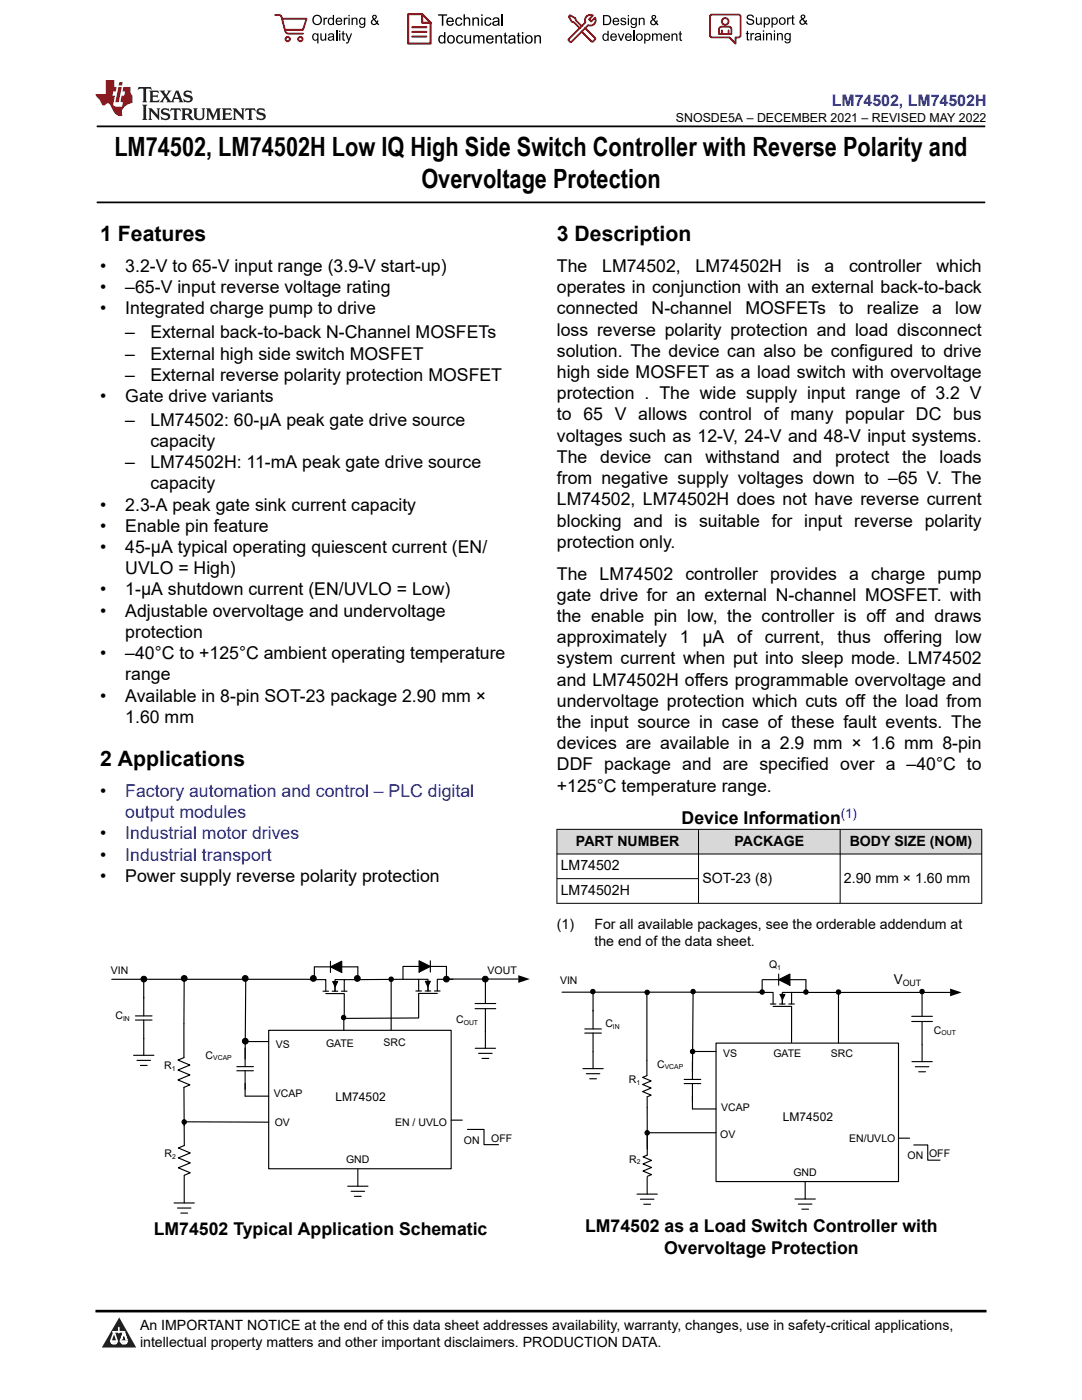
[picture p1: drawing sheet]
<svg xmlns="http://www.w3.org/2000/svg" width="216mm" height="279mm" viewBox="0 0 216 279" stroke-linecap="round" stroke-linejoin="round" font-family="sans-serif">
<path d="M19.3 25.2h177.3M19.3 40.4h177.3" fill="none" stroke="#000" stroke-width=".35"/>
<g fill="#d8d8d8">
<path d="M111.1 165.5h84.8v4.9h-84.8z" fill-rule="evenodd"/>
<path d="M111.2 165.6h28.1v4.8h-28.1z" fill-rule="evenodd"/>
<path d="M139.4 165.6h28.2v4.8h-28.2z" fill-rule="evenodd"/>
<path d="M167.7 165.6h28.1v4.8h-28.1z" fill-rule="evenodd"/>
</g>
<path d="M111.1 165.5h84.9M111.1 170.4h84.9M111.1 175.4h28.3M111.1 165.5v14.8M139.4 165.5v14.8M167.6 165.5v14.8M195.9 165.5v14.8M196 180.3h-84.9" fill="none" stroke="#000" stroke-width=".2"/>
<path d="M53.6 205.6h36.4v27.7h-36.4z" fill-rule="evenodd" fill="#fff"/>
<g fill="none" stroke="#000" stroke-width=".22">
<path d="M28.7 195.5v7.2M36.8 195.1l-.1 16-1.2 .5 2.4 1-2.4 .9 2.4 1-2.4 1 2.4 1-1.2 .5 .1 11.6-1.2 .5 2.4 1-2.4 1 2.4 1-2.4 1 2.4 1-1.2 .5v5.5M49 195.5l-.1 15.8M61.9 195.5h3.1v2.3M62.7 193v2.4h-40.4M62.7 193h8.7v2.4M64.4 197.8h1.2M65 198.3h3.7v4.8M65.9 193l2.3-1.2v2.3zM65.9 191.8v2.3M66.3 197.8h1.1M66.4 195.9h1l-.5 1z"/>
<path d="M68.1 197.8h1.1M68.7 195.5h-1.9v2.3v-1.9M71.8 195.5h-3.1v2.3M78.1 195.5v10.1M80.4 192.9h8.7v2.4M80.4 195.4l-8.8 .1M80.4 193v2.4M80.4 195.4h3.1v2.4M83 197.8h1.1M83.5 195.4h1.9v2.4v-2M83.6 191.8l2.3 1.1-2.3 1.1zM84.8 197.8h1.2"/>
<path d="M84.9 195.8h1l-.5 1.1zM85.9 191.8v2.2M86.7 197.8h1.1M87.3 198.3h-3.8v4.8M89.2 195.4h14.2M90.4 195.4h-3.1v2.4M96.9 195.6v4.7M26.7 210.6h4M27 203.6h3.3M27 202.7h3.3M27.3 211.6h2.7M28 212.6h1.4"/>
<path d="M28.7 203.6v7M47.3 213.7h3.3M47.3 212.9h3.3M48.9 216.2v2.6M48.9 209.1v3.8M48.9 213.7v3.7M48.9 218.8h4.7M48.9 207.9h4.7M53.6 205.6h36.4v27.7h-36.4zM68.6 203.2v2.5M83.5 203.2h-14.9M94.8 201.3h4.1"/>
<path d="M94.8 200.3h4.1M94.8 209.2h4.1M95.5 210.2h2.7M96.2 211.2h1.3M96.9 201.3v7.9M36.8 224.3v.4M37.2 223.9l16.4 .1M69.4 236.7h4M70.1 237.7h2.7M70.7 238.8h1.4M71.4 233.4v3.3M90 223.6h2.2"/>
<path d="M93.3 225.4h3.3v3h2.9M34.7 240.1h4.1M35.4 241.1h2.7M36.1 242.1h1.3"/>
<circle cx="78" cy="195.4" r=".44"/>
<circle cx="68.6" cy="203.1" r=".44"/>
<circle cx="36.8" cy="223.9" r=".44"/>
</g>
<g fill="#000">
<path d="M66.4 195.9h1l-.5 1zM65.9 193l2.3-1.2v2.3zM83.6 191.8l2.3 1.1-2.3 1.1zM84.9 195.8h1l-.5 1.1zM103.4 194.6l2.3 .8-2.3 .8z"/>
<circle cx="28.7" cy="195.4" r=".57"/>
<circle cx="36.8" cy="195.3" r=".57"/>
<circle cx="48.9" cy="195.3" r=".57"/>
<circle cx="62.5" cy="195.3" r=".57"/>
<circle cx="71.3" cy="195.3" r=".57"/>
<circle cx="78" cy="195.4" r=".44"/>
<circle cx="89.1" cy="195.4" r=".57"/>
<circle cx="96.8" cy="195.4" r=".57"/>
<circle cx="48.9" cy="207.8" r=".57"/>
<circle cx="68.6" cy="203.1" r=".44"/>
<circle cx="36.8" cy="223.9" r=".44"/>
</g>
<g fill="none" stroke="#000" stroke-width=".2">
<circle cx="28.7" cy="195.4" r=".57"/>
<circle cx="36.8" cy="195.3" r=".57"/>
<circle cx="48.9" cy="195.3" r=".57"/>
<circle cx="62.5" cy="195.3" r=".57"/>
<circle cx="71.3" cy="195.3" r=".57"/>
<circle cx="89.1" cy="195.4" r=".57"/>
<circle cx="96.8" cy="195.4" r=".57"/>
<circle cx="48.9" cy="207.8" r=".57"/>
</g>
<path d="M142.9 208.2h36.4v27.6h-36.4z" fill-rule="evenodd" fill="#fff"/>
<g fill="none" stroke="#000" stroke-width=".22">
<path d="M118.3 198.2v7.1M129.1 198.5v16.2l-.9 .3 1.7 .7-1.7 .7 1.7 .7-1.7 .8 1.7 .7-.8 .3M138.3 198l-.1 15.9M151.2 198.1h3.1v2.3M152.1 195.6v2.4h-39.9M152.2 195.5h8.6M155.4 195.5l2.2-1.1v2.2zM155.4 194.4v2.2M155.6 198.5h1l-.5 1zM158 198.1h-1.9v2.3v-1.9M160.8 195.6v2.5M160.9 198.1h28.7"/>
<path d="M161 198.1h-3v2.3M167.3 198.1v10M184 198.2v4.6M116.3 213.3h4.1M116.7 206.2h3.3M116.7 205.3h3.3M117 214.3h2.7M117.7 215.3h1.3M118.3 206.2v7.1M129.1 219.1l.1 10.2M136.5 216.2h3.3M136.5 215.4h3.3"/>
<path d="M138.2 211.7v3.7M138.2 216.3v5h4.7M138.5 209.8h4.4M142.9 208.2h36.4v27.6h-36.4zM153.7 200.4h1.1M154.3 200.8h3.7v4.9M155.6 200.4h1.1M157.4 200.4h1.1M157.9 205.6v2.5M181.9 203.9h4.1M181.9 202.8h4.1M182 211.9h4"/>
<path d="M182.6 212.9h2.7M183.3 213.9h1.4M184 203.9v8M127.1 238.3h4.1M127.8 239.3h2.7M129.1 234.9v3.4M129.1 226.5l.1 4-.9 .4 1.7 .7-1.7 .7 1.7 .7-1.7 .7 1.7 .7-.8 .4M129.6 226.1h13.3M158.6 239.3h4.1M160.7 235.9v3.4M179.3 227.1h2.2M182.3 228.5h2.8v3h2.5"/>
<path d="M128.5 240.3h1.3M159.3 240.3h2.7M160 241.3h1.3"/>
<circle cx="118.3" cy="197.9" r=".44"/>
<circle cx="129.1" cy="198" r=".44"/>
<circle cx="138.3" cy="197.9" r=".44"/>
<circle cx="152.1" cy="198" r=".44"/>
<circle cx="160.8" cy="198" r=".44"/>
<circle cx="167.3" cy="198" r=".44"/>
<circle cx="184" cy="197.9" r=".44"/>
<circle cx="138.2" cy="209.9" r=".44"/>
<circle cx="129.1" cy="226.1" r=".44"/>
</g>
<g fill="#000">
<path d="M155.6 198.5h1l-.5 1zM155.4 195.5l2.2-1.1v2.2zM189.6 197.3l2.3 .8-2.3 .7z"/>
<circle cx="118.3" cy="197.9" r=".44"/>
<circle cx="129.1" cy="198" r=".44"/>
<circle cx="138.3" cy="197.9" r=".44"/>
<circle cx="152.1" cy="198" r=".44"/>
<circle cx="160.8" cy="198" r=".44"/>
<circle cx="167.3" cy="198" r=".44"/>
<circle cx="184" cy="197.9" r=".44"/>
<circle cx="138.2" cy="209.9" r=".44"/>
<circle cx="129.1" cy="226.1" r=".44"/>
</g>
<path d="M0 0h215.9v23.8h-215.9z" fill-rule="evenodd" fill="#fff"/>
<path d="M27.7 17.4l-.2 .6 .5-.3h.6v.1v2.2l-.2 .4h1l-.2-.4v-2.2v-.1h.5l.5 .3-.1-.6zM29.8 18.1l.2 .4v1.5l-.2 .4h1.9l.1-.6a1.08 1.08 0 0 1-1.3 .2v-.7h.6l.4 .2v-.6l-.4 .2h-.6v-.6l.2-.1a1 1 0 0 1 1 .2l-.1-.5zM31.8 18.1l1 1.1-1 1.2h.9l-.2-.2 .4-.7 .5 .7-.2 .2h1.6l-.2-.2 .1-.4h1l.1 .4-.1 .2h.9l-.2-.3-.8-2h-.5l-1 2.2-.8-1.1 .9-1.1h-.8l.2 .2-.5 .7-.3-.7 .1-.2zM35.2 18.5l.4 1h-.8zM36.8 18.2a.65 .65 0 0 0-.2 .7 .65 .65 0 0 0 .6 .5l.7 .2 .1 .2a.79 .79 0 0 1-.7 .4 .79 .79 0 0 1-.7-.5l.1 .7 .2-.1a.93 .93 0 0 0 1.1 .1 .93 .93 0 0 0 .4-1 1.46 1.46 0 0 0-1.2-.6l-.1-.3a1.09 1.09 0 0 1 1.2 .2l-.2-.6-.1 .1-.6-.2zM28.4 20.9l.2 .4v2.3l-.2 .3h1l-.2-.3v-2.3l.2-.4zM29.6 21.6l.2 .4v1.6l-.2 .3h.8l-.3-.3v-1.4l1.7 1.8v-2l.2-.4h-.8l.2 .2 .1 1.1-1.2-1.3zM32.3 21.8a.65 .65 0 0 0-.2 .7 .65 .65 0 0 0 .7 .4l.6 .2 .1 .2a.79 .79 0 0 1-.7 .4 .79 .79 0 0 1-.7-.5l.1 .7 .2-.1a.93 .93 0 0 0 1.1 .1 .93 .93 0 0 0 .4-.9 1.46 1.46 0 0 0-1.2-.6l-.1-.4a1.09 1.09 0 0 1 1.2 .2l-.2-.6-.1 .1-.6-.1zM34.1 21.6l-.1 .7a.63 .63 0 0 1 .7-.4l.1 1.7-.3 .3h1l-.2-.3v-1.7a.66 .66 0 0 1 .8 .4l-.1-.7zM36.2 21.6l.2 .4v1.6l-.2 .3h.9l-.2-.2v-.7h.5l.1 .2a.79 .79 0 0 0 1.2 .6l-1-.9a.61 .61 0 0 0 .6-.6 .61 .61 0 0 0-.5-.6zM36.9 21.9h.2a.47 .47 0 0 1 .5 .1 .47 .47 0 0 1 .1 .5l-.2 .2h-.6zM38.5 21.6l.2 .2a2.27 2.27 0 0 0 .4 2 1.04 1.04 0 0 0 1.7-.7v-1.3l.2-.2h-.8l.2 .4v1.1a.6 .6 0 0 1-.6 .6 .6 .6 0 0 1-.6-.6v-1.1l.3-.4zM41.1 21.6l.2 .4v1.6l-.2 .3h.7l-.2-.3v-1.5l.9 1.9 .8-1.9v1.5l-.2 .3h1l-.3-.3v-1.6l.3-.4h-.8l-.7 1.5-.7-1.5zM44.3 21.6l.2 .4v1.6l-.2 .3h1.9l.1-.5a1.09 1.09 0 0 1-1.3 .1v-.6h.6l.4 .1v-.6l-.4 .2h-.6v-.6l.2-.1a1.01 1.01 0 0 1 1 .3l-.1-.6zM46.4 21.6l.3 .4v1.6l-.3 .3h.8l-.2-.3v-1.4l1.6 1.8v-2l.2-.4h-.7l.2 .2v1.1l-1.2-1.3zM49 21.6l-.1 .7a.63 .63 0 0 1 .8-.4v1.7l-.3 .3h1l-.2-.3v-1.7a.66 .66 0 0 1 .8 .4l-.1-.7zM51.4 21.8a.65 .65 0 0 0-.2 .7 .65 .65 0 0 0 .6 .4l.6 .2 .2 .2a.79 .79 0 0 1-.8 .4 .79 .79 0 0 1-.6-.5l.1 .7 .2-.1a.93 .93 0 0 0 1 .1 .93 .93 0 0 0 .5-.9 1.46 1.46 0 0 0-1.3-.6l-.1-.4a1.09 1.09 0 0 1 1.3 .2l-.2-.6-.2 .1-.5-.1z" fill="#231f20"/>
<path d="M21.1 16v2.8h-2.1l.1 .3 .9 1a.95 .95 0 0 0 .9 .9 .59 .59 0 0 1 .6-.4 .59 .59 0 0 1 .5 .4l.4 .8a1.59 1.59 0 0 0 2.1 1.3 1.61 1.61 0 0 1 1-2.2l1-.4-.1-1.5a1.59 1.59 0 0 1-.4-1.6h-1.4l-.2 .9h.5l-.1 .8h-.5l-.2 1v.2l.4 .1-.2 .9h-.6a.73 .73 0 0 1-1.1-.7l.3-1.5h-.5l.2-.8h.5l.2-.9h-.5v-1.4zM23.6 17.4l-.6 3h.7l.6-3zM23.8 16.4l-.1 .7h.7l.1-.7z" fill="#ed1c24"/>
<g fill="#000">
<path d="M62.3 4a1 1 0 0 1 2 0 1 1 0 0 1-2 0zM62.8 3.4a.78 .78 0 0 0-.1 1.1 .78 .78 0 0 0 1.1 .1 .78 .78 0 0 0 .1-1.1 .78 .78 0 0 0-1.1-.1z" fill-rule="evenodd"/>
<path d="M62.5 6.8l.4-.2 .4 .3v-.2h.2v2h-.2v-.7a.68 .68 0 0 1-.9-.1 .68 .68 0 0 1 0-.9zM62.6 7a.51 .51 0 0 0-.1 .6 .51 .51 0 0 0 .7 .2 .51 .51 0 0 0 .1-.7 .51 .51 0 0 0-.7-.1z" fill-rule="evenodd"/>
<path d="M64.5 3.5h.3v.3l.1-.3h.3l.1 .1-.1 .2a.32 .32 0 0 0-.3 0 .32 .32 0 0 0-.1 .4v.8h-.3z" fill-rule="evenodd"/>
<path d="M63.9 6.7h.3v.8a.36 .36 0 0 0 .3 .4 .36 .36 0 0 0 .4-.5v-.7h.2v1.4h-.2v-.2a.51 .51 0 0 1-.6 .2 .51 .51 0 0 1-.4-.5z" fill-rule="evenodd"/>
<path d="M65.6 3.7l.4-.2 .4 .2v-.7h.3v2h-.3v-.2a.7 .7 0 0 1-1-.1 .7 .7 0 0 1 .2-1zM65.8 3.8a.51 .51 0 0 0-.1 .7 .51 .51 0 0 0 .6 .2 .51 .51 0 0 0 .1-.7 .51 .51 0 0 0-.6-.2z" fill-rule="evenodd"/>
<path d="M65.6 6.8a.66 .66 0 0 1 .8-.1 .66 .66 0 0 1 .3 .8v.6h-.2l-.1-.2a.52 .52 0 0 1-.7 .2 .52 .52 0 0 1-.2-.6l.3-.2a.42 .42 0 0 0 .6-.3l-.3-.2-.3 .1-.1 .2h-.3zM65.7 7.6a.35 .35 0 0 0 .3 .4 .35 .35 0 0 0 .4-.4v-.2z" fill-rule="evenodd"/>
<path d="M67.7 6.1h.2v.3h-.2zM67.7 6.7h.2v1.4h-.2z" fill-rule="evenodd"/>
<path d="M67.1 3.7a.68 .68 0 0 1 .9-.1 .68 .68 0 0 1 .3 .7h-1.1a.42 .42 0 0 0 .3 .5 .42 .42 0 0 0 .5-.3h.3a.73 .73 0 0 1-1.1 .4 .73 .73 0 0 1-.1-1.2zM67.4 3.8l-.2 .3h.8l-.2-.4z" fill-rule="evenodd"/>
<path d="M68.6 3.5h.2v.3l.2-.3h.3l.1 .1-.1 .2a.32 .32 0 0 0-.4 0 .32 .32 0 0 0-.1 .4v.8h-.2z" fill-rule="evenodd"/>
<path d="M68.3 6.3l.3-.1v.5h.2v.1h-.2v.9l.3 .4a.36 .36 0 0 1-.4 0 .36 .36 0 0 1-.2-.4v-.9h-.1v-.1h.1z" fill-rule="evenodd"/>
<path d="M68.9 6.7h.3l.4 1.1 .4-1.1h.3l-.6 1.4a.51 .51 0 0 1-.6 .6l-.1-.3h.3l.2-.3z" fill-rule="evenodd"/>
<path d="M69.5 3h.3v.3h-.3zM69.5 3.5h.3v1.5h-.3z" fill-rule="evenodd"/>
<path d="M70.2 3.5h.2v.2a.52 .52 0 0 1 .6-.2 .52 .52 0 0 1 .3 .6v.9h-.2v-.9a.34 .34 0 0 0-.3-.4 .34 .34 0 0 0-.4 .3v1h-.2z" fill-rule="evenodd"/>
<path d="M71.8 3.7l.4-.2 .5 .2v-.2h.2v1.3a.64 .64 0 0 1-.5 .8 .64 .64 0 0 1-.7-.5h.2a.41 .41 0 0 0 .5 .2 .41 .41 0 0 0 .2-.5 .69 .69 0 0 1-.9-.1 .69 .69 0 0 1 .1-1zM72 3.8a.5 .5 0 0 0-.1 .7 .5 .5 0 0 0 .7 .1 .5 .5 0 0 0 .1-.6 .5 .5 0 0 0-.7-.2z" fill-rule="evenodd"/>
<path d="M74.4 3.1a.47 .47 0 0 1 .7 .1 .47 .47 0 0 1-.3 .7l.4 .4 .1-.3 .2 .1-.1 .4 .3 .3-.2 .2-.3-.3a.63 .63 0 0 1-1 .1 .63 .63 0 0 1 .3-1l-.3-.4zM74.5 3.4a.27 .27 0 0 0 .5 0 .27 .27 0 0 0-.5 0zM74.4 4.1a.4 .4 0 0 0 0 .6 .4 .4 0 0 0 .6-.1l-.4-.6z" fill-rule="evenodd"/>
<path d="M87.4 2.9h1.8v.2h-.7v2h-.3v-2h-.8z" fill-rule="evenodd"/>
<path d="M87.6 7.2l.5-.2 .5 .2v-.8h.3v2.3h-.3v-.2a.76 .76 0 0 1-1-.1 .76 .76 0 0 1-.1-1zM87.9 7.4a.58 .58 0 0 0-.2 .7 .58 .58 0 0 0 .8 .2 .58 .58 0 0 0 .1-.7 .58 .58 0 0 0-.7-.2z" fill-rule="evenodd"/>
<path d="M89.5 7.2a.81 .81 0 0 1 1.1 .1 .81 .81 0 0 1-.2 1.2 .81 .81 0 0 1-1.1-.2l-.1-.7zM89.6 7.4a.57 .57 0 0 0 0 .8 .57 .57 0 0 0 .8 0 .57 .57 0 0 0 0-.7 .57 .57 0 0 0-.8-.1z" fill-rule="evenodd"/>
<path d="M89.3 3.7a.77 .77 0 0 1 .9-.2 .77 .77 0 0 1 .4 .9h-1.3a.48 .48 0 0 0 .4 .5 .48 .48 0 0 0 .6-.3h.3a.83 .83 0 0 1-1.3 .4 .83 .83 0 0 1 0-1.3zM89.5 3.8l-.2 .4h1l-.3-.5z" fill-rule="evenodd"/>
<path d="M91 3.7a.7 .7 0 0 1 1.2 .3h-.2a.45 .45 0 0 0-.6-.3 .45 .45 0 0 0-.3 .6 .45 .45 0 0 0 .3 .6 .45 .45 0 0 0 .6-.4l.3 .1a.76 .76 0 0 1-1.1 .5 .76 .76 0 0 1-.3-1.1z" fill-rule="evenodd"/>
<path d="M91.2 7.2a.7 .7 0 0 1 1.2 .3l-.3 .1a.45 .45 0 0 0-.5-.4 .45 .45 0 0 0-.3 .7 .45 .45 0 0 0 .3 .6 .45 .45 0 0 0 .6-.4h.2a.76 .76 0 0 1-1 .5 .76 .76 0 0 1-.4-1.1z" fill-rule="evenodd"/>
<path d="M92.5 2.9h.3v.8a.59 .59 0 0 1 .7-.2 .59 .59 0 0 1 .3 .6v1h-.2v-1a.4 .4 0 0 0-.5-.4 .4 .4 0 0 0-.3 .5v.9h-.3z" fill-rule="evenodd"/>
<path d="M92.7 7h.2v.9a.41 .41 0 0 0 .5 .6 .41 .41 0 0 0 .3-.6v-.9h.3v1.7h-.3v-.3a.58 .58 0 0 1-.7 .3 .58 .58 0 0 1-.3-.7z" fill-rule="evenodd"/>
<path d="M94.3 3.5h.2v.2a.59 .59 0 0 1 .7-.2 .59 .59 0 0 1 .4 .6v1h-.3v-1a.41 .41 0 0 0-.4-.4 .41 .41 0 0 0-.4 .5v.9h-.2z" fill-rule="evenodd"/>
<path d="M94.4 7h.3v.3a.56 .56 0 0 1 1 0 .54 .54 0 0 1 .6-.3 .54 .54 0 0 1 .4 .5v1.2h-.3v-1.1a.34 .34 0 0 0-.3-.4 .34 .34 0 0 0-.4 .3v1.2h-.3v-1.1a.38 .38 0 0 0-.5-.3 .38 .38 0 0 0-.2 .5v.9h-.3z" fill-rule="evenodd"/>
<path d="M96 2.9h.3v.3h-.3zM96 3.5h.3v1.6h-.3z" fill-rule="evenodd"/>
<path d="M96.8 3.7a.7 .7 0 0 1 1.3 .3h-.3a.45 .45 0 0 0-.6-.3 .45 .45 0 0 0-.3 .6 .45 .45 0 0 0 .3 .6 .45 .45 0 0 0 .6-.4l.3 .1a.76 .76 0 0 1-1.1 .5 .76 .76 0 0 1-.3-1.1z" fill-rule="evenodd"/>
<path d="M97.2 7.2a.77 .77 0 0 1 .9-.1 .77 .77 0 0 1 .4 .8h-1.2a.48 .48 0 0 0 .3 .6 .48 .48 0 0 0 .6-.4l.3 .1a.83 .83 0 0 1-1.3 .3 .83 .83 0 0 1 0-1.3zM97.4 7.4l-.1 .3h.9l-.2-.4z" fill-rule="evenodd"/>
<path d="M98.8 7h.3v.3a.59 .59 0 0 1 .7-.3 .59 .59 0 0 1 .4 .7v1h-.3v-1a.41 .41 0 0 0-.5-.5 .41 .41 0 0 0-.3 .6v.9h-.3z" fill-rule="evenodd"/>
<path d="M98.4 3.7a.74 .74 0 0 1 1-.2 .74 .74 0 0 1 .3 .9v.7h-.3v-.2a.59 .59 0 0 1-.8 .3 .59 .59 0 0 1-.3-.8l1.1-.3a.42 .42 0 0 0-.4-.4 .42 .42 0 0 0-.5 .3h-.2zM98.6 4.5a.36 .36 0 0 0 .2 .5 .36 .36 0 0 0 .5-.2l.1-.5z" fill-rule="evenodd"/>
<path d="M100.7 6.6l.2-.1v.5h.3v.2h-.3v1l.1 .2h.2l.1 .3a.41 .41 0 0 1-.5-.1 .41 .41 0 0 1-.1-.4v-1h-.2v-.2h.2z" fill-rule="evenodd"/>
<path d="M101.6 7.2a.74 .74 0 0 1 .9-.2 .74 .74 0 0 1 .3 1l.1 .7h-.3v-.2a.59 .59 0 0 1-.8 .2 .59 .59 0 0 1-.3-.8l1-.3a.42 .42 0 0 0-.3-.4 .42 .42 0 0 0-.5 .3h-.3zM101.8 8.1a.36 .36 0 0 0 .1 .5 .36 .36 0 0 0 .5-.3l.2-.4z" fill-rule="evenodd"/>
<path d="M103.3 6.6l.3-.1v.5h.3v.2h-.3v1l.1 .2h.2v.3a.41 .41 0 0 1-.5-.1 .41 .41 0 0 1-.1-.4v-1h-.2v-.2h.2z" fill-rule="evenodd"/>
<path d="M104.1 6.4h.3v.3h-.3zM104.1 7h.3v1.7h-.3z" fill-rule="evenodd"/>
<path d="M105 7.2a.81 .81 0 0 1 1.1 .1 .81 .81 0 0 1-.1 1.2 .81 .81 0 0 1-1.2-.2v-.7zM105.2 7.4a.57 .57 0 0 0-.1 .8 .57 .57 0 0 0 .8 0 .57 .57 0 0 0 0-.7 .57 .57 0 0 0-.7-.1z" fill-rule="evenodd"/>
<path d="M106.6 7h.3v.3a.59 .59 0 0 1 .7-.3 .59 .59 0 0 1 .4 .7v1h-.3v-1a.41 .41 0 0 0-.5-.5 .41 .41 0 0 0-.3 .6v.9h-.3z" fill-rule="evenodd"/>
<path d="M120.3 3h.7a1 1 0 0 1 1 1 1 1 0 0 1-1 1h-.7zM120.6 3.2v1.6h.4a.77 .77 0 0 0 .7-.8 .77 .77 0 0 0-.7-.8z" fill-rule="evenodd"/>
<path d="M120.4 6.9l.4-.2 .4 .2v-.8h.3v2h-.3v-.1a.7 .7 0 0 1-.9-.2 .7 .7 0 0 1 .1-.9zM120.6 7a.51 .51 0 0 0-.1 .7 .51 .51 0 0 0 .6 .1 .51 .51 0 0 0 .1-.6 .51 .51 0 0 0-.6-.2z" fill-rule="evenodd"/>
<path d="M122 6.9a.68 .68 0 0 1 .8-.2 .68 .68 0 0 1 .3 .8h-1.1a.42 .42 0 0 0 .3 .5 .42 .42 0 0 0 .5-.3h.3a.73 .73 0 0 1-1.1 .3 .73 .73 0 0 1 0-1.1zM122.2 7l-.2 .3h.8l-.2-.4z" fill-rule="evenodd"/>
<path d="M122.4 3.7a.68 .68 0 0 1 .8-.1 .68 .68 0 0 1 .4 .8h-1.1a.42 .42 0 0 0 .3 .4 .42 .42 0 0 0 .5-.3l.3 .1a.73 .73 0 0 1-1.2 .3 .73 .73 0 0 1 0-1.2zM122.6 3.8l-.1 .3h.8l-.2-.3z" fill-rule="evenodd"/>
<path d="M123.9 3.7l.1-.1a.62 .62 0 0 1 .9 .3l-.2 .1a.29 .29 0 0 0-.3-.3 .29 .29 0 0 0-.3 .3l.1 .1a.58 .58 0 0 1 .6 .1 .58 .58 0 0 1 .1 .6 .67 .67 0 0 1-1.1-.2l.2-.1a.33 .33 0 0 0 .4 .4 .33 .33 0 0 0 .3-.4 .71 .71 0 0 1-.9-.6z" fill-rule="evenodd"/>
<path d="M123.3 6.7h.2l.4 1.2 .4-1.2h.3l-.6 1.4h-.2z" fill-rule="evenodd"/>
<path d="M125.3 3h.2v.3h-.2zM125.3 3.6h.2v1.4h-.2z" fill-rule="evenodd"/>
<path d="M124.9 6.9a.68 .68 0 0 1 .8-.2 .68 .68 0 0 1 .4 .8h-1.1a.42 .42 0 0 0 .3 .5 .42 .42 0 0 0 .5-.3h.3a.73 .73 0 0 1-1.2 .3 .73 .73 0 0 1 0-1.1zM125.1 7l-.1 .3h.8l-.2-.4z" fill-rule="evenodd"/>
<path d="M126 3.7l.4-.2 .4 .2v-.1h.3v1.2a.64 .64 0 0 1-.5 .8 .64 .64 0 0 1-.8-.5l.3 .1a.41 .41 0 0 0 .5 .2 .41 .41 0 0 0 .2-.6 .69 .69 0 0 1-.9-.1 .69 .69 0 0 1 .1-1zM126.2 3.9a.5 .5 0 0 0-.1 .6 .5 .5 0 0 0 .6 .2 .5 .5 0 0 0 .2-.7 .5 .5 0 0 0-.7-.1z" fill-rule="evenodd"/>
<path d="M126.9 7.4a.73 .73 0 0 1 1.4 0 .73 .73 0 0 1-1.4 0zM127.3 7a.5 .5 0 0 0-.1 .7 .5 .5 0 0 0 .7 0 .5 .5 0 0 0 0-.6 .5 .5 0 0 0-.6-.1z" fill-rule="evenodd"/>
<path d="M127.5 3.6h.2v.2a.52 .52 0 0 1 .6-.3 .52 .52 0 0 1 .3 .6v.9h-.2v-.9a.34 .34 0 0 0-.3-.4 .34 .34 0 0 0-.4 .3v1h-.2z" fill-rule="evenodd"/>
<path d="M128.5 6.7h.3v.2a.67 .67 0 0 1 .9 0 .67 .67 0 0 1 0 .9 .55 .55 0 0 1-.9 .2v.7h-.3zM128.9 7a.5 .5 0 0 0-.1 .7 .5 .5 0 0 0 .6 .1 .5 .5 0 0 0 .2-.6 .5 .5 0 0 0-.7-.2z" fill-rule="evenodd"/>
<path d="M130.1 6.7h.2v.2a.49 .49 0 0 1 .9 0l.4-.2a.42 .42 0 0 1 .5 .4v1h-.3v-.9a.3 .3 0 0 0-.2-.3 .3 .3 0 0 0-.4 .2v1h-.2v-.9a.33 .33 0 0 0-.5-.3 .33 .33 0 0 0-.2 .5v.7h-.2z" fill-rule="evenodd"/>
<path d="M130.1 3.1a.47 .47 0 0 1 .8 .1 .47 .47 0 0 1-.3 .7l.3 .4 .1-.2h.3l-.2 .5 .3 .3-.2 .2-.3-.3a.63 .63 0 0 1-1 .1 .63 .63 0 0 1 .3-1l-.2-.5zM130.2 3.5a.27 .27 0 0 0 .5 0 .27 .27 0 0 0-.5 0zM130.2 4.1a.4 .4 0 0 0 0 .7 .4 .4 0 0 0 .6-.2l-.5-.6z" fill-rule="evenodd"/>
<path d="M132.5 6.9a.68 .68 0 0 1 .9-.2 .68 .68 0 0 1 .3 .8h-1.1a.42 .42 0 0 0 .3 .5 .42 .42 0 0 0 .5-.3h.3a.73 .73 0 0 1-1.1 .3 .73 .73 0 0 1-.1-1.1zM132.7 7l-.1 .3h.8l-.2-.4z" fill-rule="evenodd"/>
<path d="M134 6.7h.2v.2a.52 .52 0 0 1 .6-.2 .52 .52 0 0 1 .4 .6v.8h-.3v-.8a.34 .34 0 0 0-.2-.4 .34 .34 0 0 0-.4 .2l-.1 1h-.2z" fill-rule="evenodd"/>
<path d="M135.6 6.3l.2-.1v.5h.3v.2h-.3v.8l.3 .4a.36 .36 0 0 1-.4 0 .36 .36 0 0 1-.1-.4v-.8h-.2v-.2h.2z" fill-rule="evenodd"/>
<path d="M149.2 3a.8 .8 0 0 1 1.2 .5h-.2a.44 .44 0 0 0-.5-.4 .44 .44 0 0 0-.4 .5l.2 .1a.9 .9 0 0 1 1 .8 .84 .84 0 0 1-.9 .5 .84 .84 0 0 1-.7-.7h.3a.52 .52 0 0 0 .5 .5 .52 .52 0 0 0 .5-.6l-.2-.1a.85 .85 0 0 1-1-.8z" fill-rule="evenodd"/>
<path d="M149 6.3l.3-.2v.5h.2v.2h-.2v.9l.2 .4a.36 .36 0 0 1-.4-.1 .36 .36 0 0 1-.1-.4v-.8h-.2v-.2h.2z" fill-rule="evenodd"/>
<path d="M149.7 6.6h.3v.2l.1-.2h.3l.1 .1-.1 .2a.32 .32 0 0 0-.3 0 .32 .32 0 0 0-.1 .4v.8h-.3z" fill-rule="evenodd"/>
<path d="M150.7 6.8a.66 .66 0 0 1 .9-.2 .66 .66 0 0 1 .3 .9v.6h-.2l-.1-.2a.52 .52 0 0 1-.7 .2 .52 .52 0 0 1-.2-.7l.2-.1a.42 .42 0 0 0 .7-.3l-.3-.2h-.3l-.1 .3-.3-.1zM150.9 7.5a.35 .35 0 0 0 .3 .5 .35 .35 0 0 0 .4-.4v-.3z" fill-rule="evenodd"/>
<path d="M150.8 3.5h.3v.8a.36 .36 0 0 0 .3 .5 .36 .36 0 0 0 .4-.5v-.8h.2v1.4h-.2v-.2a.51 .51 0 0 1-.6 .3 .51 .51 0 0 1-.4-.6z" fill-rule="evenodd"/>
<path d="M152.2 6.1h.3v.2h-.3zM152.2 6.6h.3v1.5h-.3z" fill-rule="evenodd"/>
<path d="M152.4 3.5h.2v.2a.67 .67 0 0 1 .9 0 .67 .67 0 0 1 .1 .9 .55 .55 0 0 1-1 .2v.7h-.2zM152.7 3.8a.5 .5 0 0 0-.1 .7 .5 .5 0 0 0 .7 .1 .5 .5 0 0 0 .1-.6 .5 .5 0 0 0-.7-.2z" fill-rule="evenodd"/>
<path d="M152.9 6.6h.2v.2a.52 .52 0 0 1 .6-.2 .52 .52 0 0 1 .3 .6v.9h-.2v-.9a.34 .34 0 0 0-.3-.4 .34 .34 0 0 0-.4 .2v1.1h-.2z" fill-rule="evenodd"/>
<path d="M153.9 3.5h.3v.2a.67 .67 0 0 1 .9 0 .67 .67 0 0 1 0 .9 .55 .55 0 0 1-.9 .2v.7h-.3zM154.3 3.8a.5 .5 0 0 0-.1 .7 .5 .5 0 0 0 .6 .1 .5 .5 0 0 0 .2-.6 .5 .5 0 0 0-.7-.2z" fill-rule="evenodd"/>
<path d="M154.4 6.1h.3v.2h-.3zM154.4 6.6h.3v1.5h-.3z" fill-rule="evenodd"/>
<path d="M155 6.6h.3v.2a.52 .52 0 0 1 .6-.2 .52 .52 0 0 1 .3 .6v.9h-.2v-.9a.34 .34 0 0 0-.3-.4 .34 .34 0 0 0-.4 .2v1.1h-.3z" fill-rule="evenodd"/>
<path d="M155.4 4.2a.75 .75 0 0 1 1.5 0 .75 .75 0 0 1-1.5 0zM155.8 3.8a.5 .5 0 0 0-.1 .7 .5 .5 0 0 0 .8 0 .5 .5 0 0 0 0-.7 .5 .5 0 0 0-.7 0z" fill-rule="evenodd"/>
<path d="M156.7 6.8l.4-.2 .5 .2v-.2h.2v1.3a.64 .64 0 0 1-.5 .7 .64 .64 0 0 1-.8-.4h.3a.41 .41 0 0 0 .5 .2 .41 .41 0 0 0 .2-.5 .69 .69 0 0 1-.9-.1 .69 .69 0 0 1 .1-1zM156.9 6.9a.5 .5 0 0 0-.1 .7 .5 .5 0 0 0 .6 .1 .5 .5 0 0 0 .2-.7 .5 .5 0 0 0-.7-.1z" fill-rule="evenodd"/>
<path d="M157.1 3.5h.2v.2l.1-.2h.3h.2l-.1 .3a.32 .32 0 0 0-.4 0 .32 .32 0 0 0-.1 .4v.7h-.2z" fill-rule="evenodd"/>
<path d="M158 3.1l.3-.1v.5h.2v.2h-.2v.8l.3 .4a.36 .36 0 0 1-.4 0 .36 .36 0 0 1-.2-.4v-.8h-.1v-.2h.1z" fill-rule="evenodd"/>
<path d="M159.9 3a.47 .47 0 0 1 .7 .1 .47 .47 0 0 1-.3 .7l.4 .5 .1-.3h.2l-.1 .5 .3 .3-.2 .2-.3-.3a.63 .63 0 0 1-1 .1 .63 .63 0 0 1 .3-1l-.3-.5zM160 3.4a.27 .27 0 0 0 .5 0 .27 .27 0 0 0-.5 0zM159.9 4.1a.4 .4 0 0 0 0 .6 .4 .4 0 0 0 .6-.2l-.4-.6z" fill-rule="evenodd"/>
</g>
<path d="M67.2 6.1v2M126.5 6.1v2" fill="none" stroke="#000" stroke-width=".25"/>
<g fill="none" stroke="#de0000" stroke-width=".37">
<path d="M54.9 3h.9a1.19 1.19 0 0 1 .6 1.2l.6 2.1a.85 .85 0 0 0 1 .4h2.5M56.3 3.7h4.9l-.7 2.2h-3.6M116.1 5.2l-1.2-1.1-.1-.5-1-.6-.3 .3 .6 1 .5 .2 1.1 1.1M116.8 5.6l1.9 2v.3l-.4 .4h-.3l-1.9-2zM116.8 5.6l.6-.6a1.07 1.07 0 0 0 1.2-.2 1.07 1.07 0 0 0 .1-1.3l-.7 .8-.5-.4 .8-.8a1.07 1.07 0 0 0-1.2 .2 1.07 1.07 0 0 0-.3 1.2l-3.3 3.3v.3l.3 .3h.2l2.1-2.1M141.7 3.1l.4-.2h5.3l.3 .2 .1 3.9-.2 .4-.8 .1v1.2l-1.3-1.2h-3.4l-.4-.2zM143.5 5.6l.5-.3 1.7 .1 .2 .5v.9h-2.4zM144 6.1v.7M145.4 6.1v.7"/>
<circle cx="57.4" cy="7.8" r=".44"/>
<circle cx="59.9" cy="7.8" r=".44"/>
<circle cx="144.7" cy="4.3" r=".67"/>
</g>
<path d="M100.2 2.9v2.2" fill="none" stroke="#000" stroke-width=".28"/>
<path d="M81.4 2.8h2.8v1.7h1.7v4.2h-4.5zM82.3 6.4h2.8M82.3 5.4h2.8M82.3 7.3h2.8M84.2 2.8l1.7 1.7" fill="none" stroke="#de0000" stroke-width=".42"/>
<path d="M0 261.4h215.9v18h-215.9z" fill-rule="evenodd" fill="#fff"/>
<path d="M23.8 262.9l3.4 6h-6.9z" fill="#231f20"/>
<path d="M22.1 267.7h1.3l-.4 .5h-.3a.55 .55 0 0 1-.6-.5z" fill-rule="evenodd" fill="#fff"/>
<path d="M22.1 267.7h1.3l-.4 .5h-.3a.55 .55 0 0 1-.6-.5z" fill="none" stroke="#231f20" stroke-width=".34"/>
<path d="M22.1 267.7h1.3l-.4 .5h-.5zM22.6 265.8h.1M22.6 265.8h2.3zM23.7 265.9h.1M23.7 264.9v1zM24 267.7h.1" fill="none" stroke="#fff" stroke-width=".34"/>
<path d="M24.7 265.8l-.7 1.9z" fill="#fff"/>
<path d="M24.7 265.8l-.7 1.9z" fill="none" stroke="#fff" stroke-width=".34"/>
<path d="M24.7 265.8l.7 1.9z" fill="#fff"/>
<path d="M24.7 265.8l.7 1.9zM25.3 267.7h.1" fill="none" stroke="#fff" stroke-width=".34"/>
<path d="M22.8 265.8l-.7 1.9z" fill="#fff"/>
<path d="M22.8 265.8l-.7 1.9z" fill="none" stroke="#fff" stroke-width=".34"/>
<path d="M22.8 265.8l.6 1.9z" fill="#fff"/>
<path d="M22.8 265.8l.6 1.9z" fill="none" stroke="#fff" stroke-width=".34"/>
<path d="M24.1 267.7h1.3a.65 .65 0 0 1-.6 .5 .65 .65 0 0 1-.7-.5z" fill-rule="evenodd" fill="#fff"/>
<path d="M24.1 267.7h1.3a.65 .65 0 0 1-.6 .5 .65 .65 0 0 1-.7-.5z" fill="none" stroke="#231f20" stroke-width=".34"/>
<path d="M24 267.7h.1M24.1 267.7h1.3l-.4 .5h-.5z" fill="none" stroke="#fff" stroke-width=".34"/>
<path d="M19 261.7h177.8" fill="none" stroke="#000" stroke-width=".53"/>
<g font-size="5.3">
<text x="22.8" y="31.2">LM74502, LM74502H Low IQ High Side Switch Controller with Reverse Polarity and</text>
<text x="84.1" y="37.5">Overvoltage Protection</text>
</g>
<g font-size="4.2">
<text x="20" y="48.1">1 Features</text>
<text x="111.1" y="48.1">3 Description</text>
<text x="20" y="152.9">2 Applications</text>
</g>
<g font-size="3.5">
<text x="20" y="54.3">•</text>
<text x="20" y="58.5">•</text>
<text x="25" y="54.3">3.2-V to 65-V input range (3.9-V start-up)</text>
<text x="25" y="58.5">–65-V input reverse voltage rating</text>
<text x="111.1" y="58.5">operates in conjunction with an external back-to-back</text>
<text x="111.1" y="54.3">The</text>
<text x="120.2" y="54.3">LM74502,</text>
<text x="138.8" y="54.3">LM74502H</text>
<text x="159" y="54.3">is</text>
<text x="164.5" y="54.3">a</text>
<text x="169.4" y="54.3">controller</text>
<text x="186.9" y="54.3">which</text>
<text x="20" y="62.8">•</text>
<text x="25" y="62.8">Integrated charge pump to drive</text>
<text x="111.1" y="62.8">connected</text>
<text x="130" y="62.8">N-channel</text>
<text x="148.7" y="62.8">MOSFETs</text>
<text x="167.4" y="62.8">to</text>
<text x="173" y="62.8">realize</text>
<text x="186" y="62.8">a</text>
<text x="190.6" y="62.8">low</text>
<text x="25" y="67.5">–</text>
<text x="25" y="71.7">–</text>
<text x="30" y="67.5">External back-to-back N-Channel MOSFETs</text>
<text x="30" y="71.7">External high side switch MOSFET</text>
<text x="111.1" y="71.2">solution. The device can also be configured to drive</text>
<text x="111.1" y="67">loss reverse polarity protection and load disconnect</text>
<text x="25" y="76">–</text>
<text x="30" y="76">External reverse polarity protection MOSFET</text>
<text x="111.1" y="75.5">high side MOSFET as a load switch with overvoltage</text>
<text x="20" y="80.2">•</text>
<text x="25" y="80.2">Gate drive variants</text>
<text x="111.1" y="79.7">protection . The wide supply input range of 3.2 V</text>
<text x="111.1" y="83.9">to 65 V allows control of many popular DC bus</text>
<text x="25" y="85">–</text>
<text x="30" y="85">LM74502: 60-μA peak gate drive source</text>
<text x="30" y="89.2">capacity</text>
<text x="111.1" y="88.2">voltages such as 12-V, 24-V and 48-V input systems.</text>
<text x="25" y="93.4">–</text>
<text x="30" y="93.4">LM74502H: 11-mA peak gate drive source</text>
<text x="111.1" y="92.4">The</text>
<text x="119.8" y="92.4">device</text>
<text x="132.5" y="92.4">can</text>
<text x="140.8" y="92.4">withstand</text>
<text x="158.2" y="92.4">and</text>
<text x="166.7" y="92.4">protect</text>
<text x="180" y="92.4">the</text>
<text x="187.5" y="92.4">loads</text>
<text x="20" y="101.9">•</text>
<text x="25" y="101.9">2.3-A peak gate sink current capacity</text>
<text x="30" y="97.7">capacity</text>
<text x="111.1" y="100.9">LM74502, LM74502H does not have reverse current</text>
<text x="111.1" y="96.6">from negative supply voltages down to –65 V. The</text>
<text x="20" y="106.1">•</text>
<text x="25" y="106.1">Enable pin feature</text>
<text x="111.1" y="105.1">blocking and is suitable for input reverse polarity</text>
<text x="20" y="110.4">•</text>
<text x="25" y="110.4">45-µA typical operating quiescent current (EN/</text>
<text x="111.1" y="109.3">protection only.</text>
<text x="20" y="118.8">•</text>
<text x="25" y="114.6">UVLO = High)</text>
<text x="25" y="118.8">1-µA shutdown current (EN/UVLO = Low)</text>
<text x="111.1" y="115.7">The LM74502 controller provides a charge pump</text>
<text x="111.1" y="119.9">gate drive for an external N-channel MOSFET. with</text>
<text x="20" y="123.1">•</text>
<text x="25" y="123.1">Adjustable overvoltage and undervoltage</text>
<text x="111.1" y="124.1">the enable pin low, the controller is off and draws</text>
<text x="20" y="131.5">•</text>
<text x="25" y="127.3">protection</text>
<text x="25" y="131.5">–40°C to +125°C ambient operating temperature</text>
<text x="111.1" y="128.4">approximately</text>
<text x="135.6" y="128.4">1</text>
<text x="140.2" y="128.4">µA</text>
<text x="147.1" y="128.4">of current,</text>
<text x="167.1" y="128.4">thus</text>
<text x="176.3" y="128.4">offering</text>
<text x="190.6" y="128.4">low</text>
<text x="25" y="135.8">range</text>
<text x="111.1" y="132.6">system current when put into sleep mode. LM74502</text>
<text x="111.1" y="136.8">and LM74502H offers programmable overvoltage and</text>
<text x="20" y="140">•</text>
<text x="25" y="140">Available in 8-pin SOT-23 package 2.90 mm ×</text>
<text x="111.1" y="141.1">undervoltage protection which cuts off the load from</text>
<text x="25" y="144.2">1.60 mm</text>
<text x="111.1" y="149.5">devices are available in a 2.9 mm × 1.6 mm 8-pin</text>
<text x="111.1" y="145.3">the input source in case of these fault events. The</text>
<text x="111.1" y="153.8">DDF package and are specified over a –40°C to</text>
<text x="20" y="159.1">•</text>
<text x="111.1" y="158">+125°C temperature range.</text>
<text x="20" y="167.5">•</text>
<text x="136" y="164.4">Device Information</text>
<text x="20" y="171.8">•</text>
<text x="20" y="176">•</text>
<text x="25" y="176">Power supply reverse polarity protection</text>
<text x="116.7" y="245.9">LM74502 as a Load Switch Controller with</text>
<text x="30.7" y="246.5">LM74502 Typical Application Schematic</text>
<text x="132.5" y="250.2">Overvoltage Protection</text>
</g>
<g font-size="3.5" fill="#00f">
<text x="25" y="159.1">Factory automation and control – PLC digital</text>
<text x="25" y="163.3">output modules</text>
<text x="25" y="167.5">Industrial motor drives</text>
<text x="25" y="171.8">Industrial transport</text>
</g>
<text font-size="3.2" fill="#00f" x="166" y="21.1">LM74502, LM74502H</text>
<g font-size="2.8">
<text x="111.9" y="173.7">LM74502</text>
<text x="114.9" y="168.8">PART NUMBER</text>
<text x="146.6" y="168.8">PACKAGE</text>
<text x="169.5" y="168.8">BODY SIZE (NOM)</text>
<text x="111.9" y="178.6">LM74502H</text>
<text x="140.2" y="176.2">SOT-23 (8)</text>
<text x="168.4" y="176.2">2.90 mm × 1.60 mm</text>
<text x="111.1" y="185.4">(1)</text>
<text x="118.6" y="185.4">For all available packages, see the orderable addendum at</text>
<text x="118.6" y="188.8">the end of the data sheet.</text>
<text x="27.9" y="265.5">An IMPORTANT NOTICE at the end of this data sheet addresses availability, warranty, changes, use in safety-critical applications,</text>
<text x="27.9" y="268.9">intellectual property matters and other important disclaimers. PRODUCTION DATA.</text>
</g>
<text font-size="2.7" x="178.3" y="196.5">V</text>
<text font-size="2.6" fill="#00f" x="167.8" y="163.2">(1)</text>
<text font-size="2.5" x="134.9" y="24.3">SNOSDE5A – DECEMBER 2021 – REVISED MAY 2022</text>
<g font-size="2.4">
<text x="67" y="219.7">LM74502</text>
<text x="156.2" y="223.7">LM74502</text>
</g>
<g font-size="2.1">
<text x="22.1" y="194.4">VIN</text>
<text x="97.3" y="194.4">VOUT</text>
<text x="111.8" y="196.5">VIN</text>
<text x="153.5" y="193.2">Q</text>
<text x="23" y="203.4">C</text>
<text x="55.1" y="209.1">VS</text>
<text x="65.1" y="208.9">GATE</text>
<text x="76.5" y="208.8">SRC</text>
<text x="91" y="204.2">C</text>
<text x="120.8" y="205">C</text>
<text x="186.4" y="206.3">C</text>
<text x="32.7" y="213.4">R</text>
<text x="41" y="211.3">C</text>
<text x="131.1" y="213.1">C</text>
<text x="144.3" y="210.9">VS</text>
<text x="154.3" y="210.9">GATE</text>
<text x="165.8" y="211">SRC</text>
<text x="54.6" y="218.9">VCAP</text>
<text x="125.5" y="216.2">R</text>
<text x="143.9" y="221.7">VCAP</text>
<text x="54.8" y="224.7">OV</text>
<text x="78.8" y="224.7">EN / UVLO</text>
<text x="98" y="227.9">OFF</text>
<text x="143.7" y="227.1">OV</text>
<text x="169.4" y="228">EN/UVLO</text>
<text x="32.8" y="230.9">R</text>
<text x="69.1" y="232.2">GND</text>
<text x="92.6" y="228.2">ON</text>
<text x="125.5" y="232">R</text>
<text x="181.1" y="231.3">ON</text>
<text x="185.4" y="231">OFF</text>
<text x="158.3" y="234.7">GND</text>
</g>
<text font-size="1.8" x="180.1" y="196.8">OUT</text>
<g font-size="1.4">
<text x="155.1" y="193.5">1</text>
<text x="24.5" y="203.7">IN</text>
<text x="92.5" y="204.5">OUT</text>
<text x="122.3" y="205.3">IN</text>
<text x="187.9" y="206.6">OUT</text>
<text x="34.3" y="213.7">1</text>
<text x="42.5" y="211.6">VCAP</text>
<text x="132.6" y="213.4">VCAP</text>
<text x="127" y="216.5">1</text>
<text x="34.3" y="231.2">2</text>
<text x="127.1" y="232.3">2</text>
</g>
</svg>
